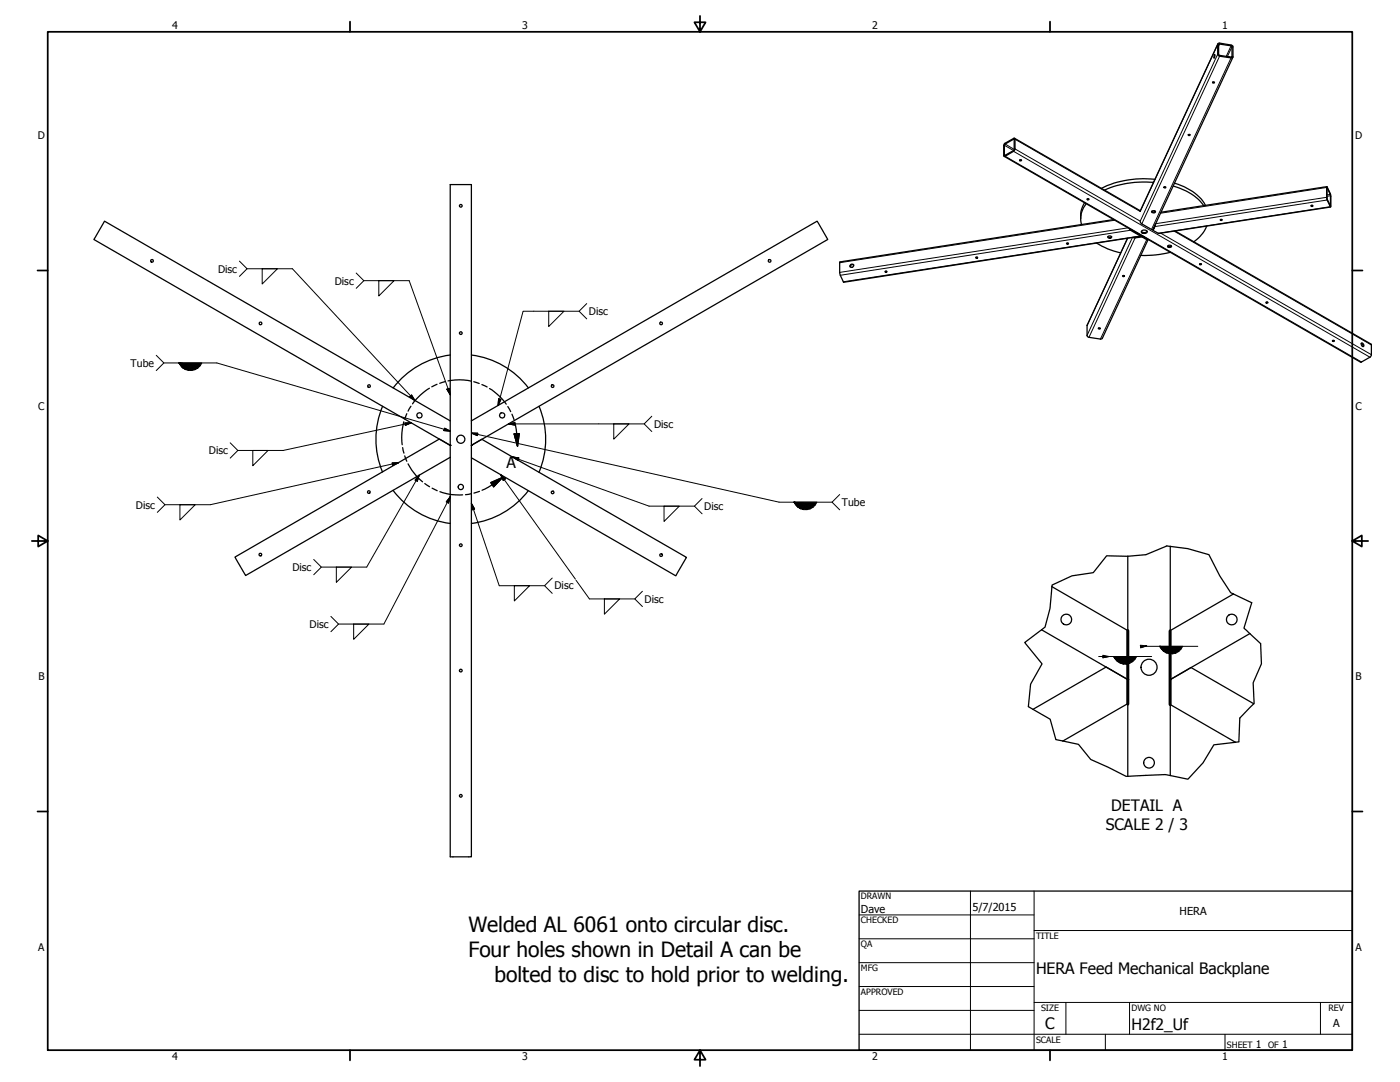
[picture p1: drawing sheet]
<svg xmlns="http://www.w3.org/2000/svg" width="559mm" height="432mm" viewBox="0 0 559 432" stroke-linecap="round" stroke-linejoin="round" font-family="sans-serif">
<!-- layer: Visible (ANSI) -->
<g fill="none" stroke="#000" stroke-width=".51">
<path d="M484.1 32.8h.5M484.7 21.8a.85 .85 0 0 1-.1 1.4zM490.5 22.7h.2M401 57.3l3.7-2.2 .4 .3-.1 4.5-.4 .5-3.8 2-.2-4.5zM401.1 57.6l3.5-2.1 .2 .1-.1 4.3-3.7 2.1zM474.4 53.7h.5M407 63.8h.7a.32 .32 0 0 1-.3 .4 .32 .32 0 0 1-.4-.4zM407.1 63.8h.5M434 79.4h.5M460.4 72.8a39.9 39.9 0 0 0-19.6 3.1M461 71.6a39 39 0 0 0-21.4 3.6M464.7 74.6h.5"/>
<path d="M468.2 74.2a21.6 21.6 0 0 1 12.3 7.9M468.8 73.1a19.8 19.8 0 0 1 12.3 8.9M529.7 75.1v4.3M41.7 88.3l138 79.7v9.7l-142.2-82.1zM425.8 97h.5M432.9 80.9l-1.4 3.4-.1 3M433.6 81.3a9 9 0 0 0-1.9 8.3M437.7 97a28.1 28.1 0 0 0 9.6 3.9M442.2 94.4l.6 .3 .9-.3M442.3 94.4a.73 .73 0 0 1 .8-.3 .73 .73 0 0 1 .5 .8 .73 .73 0 0 1-.9 .2 .73 .73 0 0 1-.4-.7zM450.7 91.2l.5 .7 4 2.3 .5-.1M451.1 91.4l4.2 2.5"/>
<path d="M455.1 88.4l.6 .9 3.9 2.3 .6-.1M455.1 84.2v.1M455.6 92.3a1.54 1.54 0 0 0 2.3 0M455.6 92.3a1.25 1.25 0 0 1 1.3-.5 1.25 1.25 0 0 1 .9 .9 1.41 1.41 0 0 1-2.3-.2zM455.8 94.6l-2.7 .3-.8-.2M455.8 94.2h-.2M457.8 95.3l-2-1.1v.4l1.9 1h.6M459.7 84.3l.6 .3 .9-.3M459.7 84.4a.73 .73 0 0 1 .8-.4 .73 .73 0 0 1 .6 .8 .87 .87 0 0 1-1.4-.4zM460.2 91.9l2.5 1.3M461.2 89.4l-1 2.5 .9-2.2M466.1 98.2l.6 .2 .9-.2"/>
<path d="M466.1 98.2a.74 .74 0 0 1 .8-.4 .74 .74 0 0 1 .6 .8 .81 .81 0 0 1-.8 .2 .81 .81 0 0 1-.6-.6zM481.6 90.2a14.8 14.8 0 0 1-5.1 6.3M487.2 87.6h.5M523.2 82.1h.8a.39 .39 0 0 1-.4 .3 .39 .39 0 0 1-.4-.3zM523.4 82h.5M340.7 105.9a.85 .85 0 0 0-.9-.2 .85 .85 0 0 0-.5 .8M353.4 108.3h.5M389.6 102.7h.5M448.2 110h.6M467.1 100.7a41.8 41.8 0 0 1-11.8 1.2M478.9 105.3h.5M438.5 130.9h.5"/>
<path d="M505.4 120.6h.6a.32 .32 0 0 1-.3 .4 .32 .32 0 0 1-.3-.4zM505.5 120.6h.5M531.8 136h.8a.39 .39 0 0 1-.4 .3 .39 .39 0 0 1-.4-.3zM531.9 135.9h.6M543.3 137l.6 .4 .2 .9M543.4 137a.75 .75 0 0 1 .8 .4 .75 .75 0 0 1-.2 .9l-.6-.7zM179.7 141.7a33.9 33.9 0 0 0-22.8 13.1M188.2 141.7a33.9 33.9 0 0 1 22.7 13.1M152.7 162.2a33.9 33.9 0 0 0 0 26.1M179.7 168v-94.3h8.5v104M179.7 177.7v4.8M179.7 177.7l-4.3-2.5-81.6 47.1 4.2 7.4 81.7-47.2"/>
<path d="M188.2 168l137.9-79.7 4.3 7.3-142.2 82.1M188.2 177.7l4.1-2.4 81.7 47.1-4.3 7.4-81.5-47.1zM215.2 162.2a33.9 33.9 0 0 1-.1 26.3M156.9 195.7a33.9 33.9 0 0 0 22.8 13.2M179.7 182.5v159.4h8.5v-159.2M210.9 195.8a33.9 33.9 0 0 1-22.7 13.1M467.1 218.1v33.6M450.2 222v29.7l-30.3-17.6M492.3 237l-25.2 14.7v19.5l31.8-18.3M415.7 251.3l34.5 19.9v-19.5M441.5 266.2l-29.2 16.9M443.6 267.4l6.6 3.8v9.6"/>
<path d="M450.2 280.8v29M450.2 280.8l-26 14.9M467.1 281.2v28.3M467.1 281.2l26 15M500.4 280.9l-25-14.5-8.3 4.8v10"/>
<circle cx="484.3" cy="33" r=".32"/>
<circle cx="474.6" cy="53.8" r=".33"/>
<circle cx="434.3" cy="79.6" r=".33"/>
<circle cx="464.9" cy="74.8" r=".35"/>
<circle cx="183.9" cy="82.1" r=".54"/>
<circle cx="426" cy="97.2" r=".31"/>
<circle cx="487.5" cy="87.8" r=".31"/>
<circle cx="60.7" cy="104.1" r=".54"/>
<circle cx="307.2" cy="104.1" r=".54"/>
<circle cx="340.1" cy="106" r=".72"/>
<circle cx="353.6" cy="108.4" r=".31"/>
<circle cx="389.8" cy="102.8" r=".32"/>
<circle cx="448.5" cy="110.2" r=".32"/>
<circle cx="479.2" cy="105.5" r=".33"/>
<circle cx="104" cy="129.1" r=".54"/>
<circle cx="183.9" cy="132.9" r=".54"/>
<circle cx="263.9" cy="129.1" r=".54"/>
<circle cx="438.8" cy="131.1" r=".35"/>
<circle cx="147.3" cy="154.1" r=".54"/>
<circle cx="220.6" cy="154.1" r=".54"/>
<circle cx="167.4" cy="165.8" r="1.05"/>
<circle cx="183.9" cy="175.3" r="1.62"/>
<circle cx="200.4" cy="165.8" r="1.05"/>
<circle cx="147.2" cy="196.4" r=".54"/>
<circle cx="183.9" cy="194.3" r="1.05"/>
<circle cx="220.6" cy="196.5" r=".54"/>
<circle cx="183.9" cy="217.6" r=".54"/>
<circle cx="103.9" cy="221.3" r=".54"/>
<circle cx="263.9" cy="221.5" r=".54"/>
<circle cx="425.6" cy="247.2" r="2.13"/>
<circle cx="491.6" cy="247.2" r="2.13"/>
<circle cx="183.9" cy="267.6" r=".54"/>
<circle cx="458.6" cy="266.3" r="3.2"/>
<circle cx="183.9" cy="317.6" r=".54"/>
<circle cx="458.6" cy="304.4" r="2.13"/>
</g>
<!-- layer: Visible Narrow (ANSI) -->
<g fill="none" stroke="#000" stroke-width=".4">
<path d="M486 17.8l-30.9 66.6-50-28.8M486.8 17.6l-.4 .8M491.4 18.3l-1.9 4.2M491.7 18.7l-1.8 3.8M486 21.7l-30.9 66.6-50-28.9M486.8 22.4l-31.1 66.9M491.4 23.1l-31.8 68.5M491.7 22.5v.2M400.9 58l3.7 2.1M401.2 57.5l3.6 2.1M404.6 55.6l.2 .1M400.9 61.8l.3 .2"/>
<path d="M401.2 62.4l142.2 82.1M404.6 60.4l142.2 82.2M529.5 74.8l-66.3 10.3M529.5 78.7l-68.2 10.6M529.7 79.8l-68.8 10.6M529.7 74.9v.1M531 77.6l-1.3 .2M531.1 78.1l-1.4 .3M444.9 87.9l-109.7 16.9M450.1 95.1l-16.2 34.8M450.2 90.9l-115 17.8M451.2 91.9l-115.8 18"/>
<path d="M452 94.8l-18.1 39.1M453.1 94.9l-18.4 39.7M455 93.7h.1M455.2 94.2l-118.6 18.3M457.7 95.6l-18.5 39.7M460.3 91.3l.1 .1M460.8 84.1l-.2 .5M463.4 93.1l84 48.4M468.7 92.3l78.7 45.4M530.9 82h.2M531 82.5l-68.7 10.6"/>
</g>
<path d="M486.1 17.5l-31 66.7M486.2 17.4l.6-.2 5.2 1.1 .1 4.5-.7 .3-5.1-.9-.3-.4zM486.5 17.6l5.1 .8 .1 4.3-5.2-.7zM492.1 22.8l-31.9 68.7M404.9 55.2l50.3 28.9M400.7 62.4l142.4 82.1 4-2.3 .3-.4-.2-4.5-78.1-45.1M529.6 74.5l1.5 3.2v4.9l-1.5-3.2zM529.6 74.5l-66.2 10.2M529.7 75.1v-.2l1.4 3v4.3l-1.4-2.8M444.5 87.6l-109.3 16.9v4.5l1.5 3.6 118.8-18.4M450 95.1l-16 34.6-.1 4.3 .5 .6 4.8 .7 .8-.3 18.3-39.4M531.1 82.6l-68.4 10.6" fill="none" stroke="#000" stroke-width=".51"/>
<g fill="#000">
<circle cx="456.1" cy="94.3" r=".19"/>
<circle cx="456.4" cy="94.6" r=".19"/>
</g>
<!-- layer: Visible (ANSI) -->
<g fill="#000">
<circle cx="179.7" cy="177.7" r=".25"/>
<circle cx="188.2" cy="177.7" r=".25"/>
<circle cx="450.2" cy="271.2" r=".25"/>
<circle cx="467.1" cy="271.2" r=".25"/>
</g>
<!-- layer: Break Line (ANSI) -->
<path d="M419.9 233.5l8-3.7 8.5-1.3 5.3-6.7a71.4 71.4 0 0 0 15.7-.4l8.3-3.5 8.4 1 8.4 2.5 4.4 8.4 4.3 6.7 8.4 4-3.1 10.2 6.7 6.2 .3 8-3.3 7.6 .4 8.2-5.7 5.9-.4 9.4-10 1.2-4.3 7.2-6 6.6a34.9 34.9 0 0 0-16.8-1.6l-7.9 .4-7.2-3.6-6.9-3.1-4.9-6-9.1-2-2.2-8.1-8.7-5 .9-9 4.5-8.1-6.9-8.5 8.1-6.1a50 50 0 0 0 2.8-16.8z" fill="none" stroke="#000" stroke-width=".51"/>
<!-- layer: Detail Boundary (ANSI) -->
<g fill="none" stroke="#000" stroke-width=".51">
<path d="M171.4 154.9l-3.7 2.8-3 3.5M174.4 153.4l-2.1 1M177.7 152.3l-2.2 .7M178.8 152l4.6-.4 4.6 .5M189.1 152.3l2.2 .7M192.3 153.5l2.1 .9M195.4 155.1l3.7 2.8 3 3.4M160.7 178.6l.5 2.2M161.2 168.3l-.8 4.6 .1 4.6M162.4 165.1l-.9 2.2M164 162.1l-1.1 2M202.7 162.2l1.1 2.1"/>
<path d="M204.3 165.3l.9 2.1M205.2 173.2l2.1-.2-.7 5.1zM205.5 168.5l.6 2.9 .5 6.7M161.5 181.9l.9 2.2M162.9 185.1l2.5 3.9 3.3 3.3M169.5 193l1.9 1.2M172.5 194.8l2 1M175.6 196.2l4.4 1.2 4.7 .1M188 197l-2.2 .4M191.4 196.1l-2.2 .7M195.9 192.6l4.6-2-3.5 3.6zM200.5 190.6a32.1 32.1 0 0 1-8.1 5"/>
</g>
<path d="M205.2 173.2l1.4 4.9zM205.2 173.2l2.1-.2-.7 5.1zM200.5 190.6l-3.5 3.6zM195.9 192.6l4.6-2-3.5 3.6z" fill="#000" stroke="#000" stroke-width=".51"/>
<!-- layer: Border (ANSI) -->
<g fill="none" stroke="#000" stroke-width=".7">
<path d="M19 12.7h520.8v406.4h-520.8zM139.7 8.6v4.1M279.4 6.3v6.4l-2.2-3.8h4.4l-2.2 3.8M419.1 8.6v4.1M15 107.9h4M539.8 107.9h4M12.7 215.9h6.3l-3.8-2.2v4.4l3.8-2.2M539.8 215.9l3.8 2.2v-4.4l-3.8 2.2h6.3M15 323.8h4M539.8 323.8h4M139.7 419.1v4.1M279.4 419.1l2.2 3.8h-4.4l2.2-3.8v6.3"/>
<path d="M419.1 419.1v4.1"/>
</g>
<!-- layer: Title (ANSI) -->
<g fill="none" stroke="#000" stroke-width=".4">
<path d="M387.3 355.6v63.5M412.7 355.6v63.5M342.9 365.1h69.8M342.9 374.6h69.8M412.7 371.3h127.1M342.9 384.2h69.8M342.9 393.7h69.8M342.9 412.7h196.9M342.9 403.2h69.8M412.7 400h127.1M425.4 400v12.7M441.2 412.7v6.4"/>
<path d="M450.8 400v12.7M488.9 412.7v6.4M527 400v12.7"/>
</g>
<path d="M342.9 355.6h196.9v63.5h-196.9z" fill="none" stroke="#000" stroke-width=".51"/>
<!-- layer: Sketch Geometry (ANSI) -->
<path d="M450.2 251.7v29.3M467 251.8v29.4" fill="none" stroke="#000" stroke-width="1.2"/>
<!-- layer: Symbol (ANSI) -->
<g fill="none" stroke="#000" stroke-width=".4">
<path d="M95.6 104.2l3 3.1-3 3M98.6 107.3h18.1l48.9 52.5M104.6 107.3h6.1l-6.1 6zM142.2 109l3 3-3 3.1M145.2 112h18.1l16.4 45.5M151.2 112h6.1l-6.1 6.1zM219 124.2h6.1l-6.1 6.1zM231.1 124.2h-22.3l-10 37.6M234.2 121.2l-3.1 3 3.1 3.1M62.4 141.8l3 3-3 3.1M65.4 144.8h21.2l93.1 27.2M163.6 158.3l.7-.7 1.3 2.2z"/>
<path d="M178.4 155.3l.9-.3 .4 2.5zM199 159.2l1 .2-1.2 2.4zM91.9 176.7l3 3.1-3 3M100.9 179.8h6.1l-6.1 6.1zM161.6 168.8l2.5-.1-2.3 1zM164.1 168.7l-51.1 11.1h-18.1M177.5 170.9l2.2 1.1-2.5-.2zM188.2 172.8l2.5 .1-.2 1zM188.2 172.8l122.8 27.6h21.1M202.9 169.2l2.5-.5v1zM202.9 169.2h54.2M245 169.2h6.1l-6.1 6.1z"/>
<path d="M260.2 166.1l-3.1 3.1 3.1 3M62.8 198.4l3 3-3 3.1M156.5 184.7h2.6l-2.4 1zM159.1 184.7l-75.2 16.7h-18.1M167.3 189.6l-.7 2.4-.9-.4zM167.3 189.6l-20.9 36.7h-18.1M179.7 198.2l-.7 2.5-.9-.4zM179.7 198.2l-26.5 50.8h-18.1M199.8 189.4l1.9 1.7-.8 .7zM199.8 189.4l29.9 41.7M204.6 182.4l2.5 .4-.3 .9zM204.6 182.4l54.5 19.6h18.1"/>
<path d="M280.2 198.9l-3 3.1 3 3M335.2 197.4l-3.1 3 3.1 3.1M71.8 201.4h6.1l-6.1 6.1zM188.2 200.9l1.2 2.2-.9 .4zM188.2 200.9l11.1 32.8h18.1M265 202h6.1l-6.1 6.1zM125.2 223.3l3.1 3-3.1 3.1M134.2 226.3h6.1l-6.1 6.1zM205.3 233.7h6.1l-6.1 6.1zM220.4 230.7l-3 3 3 3.1M229.9 231.6l5.4 7.4h18.1M241.2 239h6.1l-6.1 6.1z"/>
<path d="M256.4 236l-3 3 3 3.1M132.1 246l3 3-3 3.1M141.2 249h6.1l-6.1 6.1zM456.9 257.9h21.2M438.5 262h21.2"/>
</g>
<g fill="#000" stroke="#000" stroke-width=".4">
<path d="M71.4 144.8l1.6 2.1zM71.4 144.8l2.7 2.7-1.1-.6zM71.4 144.8l4 3-1.3-.3zM71.4 144.8l5.2 3h-1.2zM71.4 144.8l6.5 2.7-1.3 .3zM71.4 144.8l7.6 2.1-1.1 .6zM71.4 144.8l8.5 1.1-.9 1zM71.4 144.8h9.2l-.7 1.1zM163.6 158.3l2 1.5zM163.6 158.3l.7-.7 1.3 2.2zM178.4 155.3l1.3 2.2zM178.4 155.3l.9-.3 .4 2.5z"/>
<path d="M199 159.2l-.2 2.6zM199 159.2l1 .2-1.2 2.4zM161.8 169.7l2.3-1zM161.6 168.8l2.5-.1-2.3 1zM177.2 171.8l2.5 .2zM177.5 170.9l2.2 1.1-2.5-.2zM188.2 172.8l2.5 .1zM188.2 172.8l2.5 .1-.2 1zM202.9 169.2l2.5-.5zM202.9 169.2l2.5-.5v1zM156.7 185.7l2.4-1zM156.5 184.7h2.6l-2.4 1z"/>
<path d="M167.3 189.6l-.7 2.4zM167.3 189.6l-.7 2.4-.9-.4zM199.8 189.4l1.9 1.7zM199.8 189.4l1.9 1.7-.8 .7zM204.6 182.4l2.5 .4zM204.6 182.4l2.5 .4-.3 .9zM179.7 198.2l-.7 2.5zM179.7 198.2l-.7 2.5-.9-.4zM188.2 200.9l1.2 2.2zM188.2 200.9l1.2 2.2-.9 .4zM316.9 200.4l1.6 2zM316.9 200.4l2.7 2.7-1.1-.7z"/>
<path d="M316.9 200.4l4 3-1.3-.3zM316.9 200.4l5.2 3h-1.2zM316.9 200.4l6.5 2.7-1.3 .3zM316.9 200.4l7.6 2-1.1 .7zM316.9 200.4l8.5 1.1-.9 .9zM316.9 200.4h9.2l-.7 1.1zM455.3 258.5l2.4-.8zM455.2 257.5l2.5 .2-2.4 .8zM462.9 257.9l1.6 2.1zM462.9 257.9l2.7 2.7-1.1-.6zM462.9 257.9l4 3-1.3-.3zM462.9 257.9l5.2 3h-1.2z"/>
<path d="M462.9 257.9l6.5 2.7-1.3 .3zM462.9 257.9l7.6 2.1-1.1 .6zM462.9 257.9l8.5 1.1-.9 1zM462.9 257.9h9.2l-.7 1.1zM440.2 262.5l2.5-.5zM440.2 261.5l2.5 .5-2.5 .5zM444.6 262l1.5 2zM444.6 262l2.6 2.7-1.1-.7zM444.6 262l3.8 3-1.2-.3zM444.6 262l5.2 3h-1.4zM444.6 262l6.4 2.7-1.2 .3zM444.6 262l7.5 2-1.1 .7z"/>
<path d="M444.6 262l8.4 1.1-.9 .9zM444.6 262h9.1l-.7 1.1z"/>
</g>
<g font-size="8.4">
<text x="186.9" y="371.9">Welded AL 6061 onto circular disc.</text>
<text x="186.9" y="381.9">Four holes shown in Detail A can be</text>
<text x="197.4" y="391.9">bolted to disc to hold prior to welding.</text>
</g>
<g font-size="6.3">
<text x="202.1" y="186.8">A</text>
<text x="443.5" y="323.5">DETAIL A</text>
<text x="441.3" y="331.1">SCALE 2 / 3</text>
<text x="413.5" y="388.6">HERA Feed Mechanical Backplane</text>
<text x="417.2" y="410.6">C</text>
<text x="451.6" y="411.1">H2f2_Uf</text>
</g>
<g font-size="4.4">
<text x="343.7" y="364.3">Dave</text>
<text x="388.1" y="363.7">5/7/2015</text>
<text x="470.9" y="365.1">HERA</text>
<text x="532.1" y="409.9">A</text>
</g>
<g font-size="4.2">
<text x="68.7" y="11.7">4</text>
<text x="208.4" y="11.7">3</text>
<text x="348.1" y="11.7">2</text>
<text x="487.8" y="11.7">1</text>
<text x="15.1" y="55.5">D</text>
<text x="540.9" y="55.5">D</text>
<text x="87.1" y="108.8">Disc</text>
<text x="133.6" y="113.5">Disc</text>
<text x="235.1" y="125.7">Disc</text>
<text x="52.1" y="146.4">Tube</text>
<text x="15.2" y="163.4">C</text>
<text x="541" y="163.4">C</text>
<text x="261" y="170.7">Disc</text>
<text x="83.4" y="181.2">Disc</text>
<text x="54.2" y="202.9">Disc</text>
<text x="281.1" y="203.5">Disc</text>
<text x="336" y="201.9">Tube</text>
<text x="116.7" y="227.8">Disc</text>
<text x="221.4" y="235.2">Disc</text>
<text x="257.3" y="240.5">Disc</text>
<text x="123.6" y="250.6">Disc</text>
<text x="15.3" y="271.4">B</text>
<text x="541.1" y="271.4">B</text>
<text x="15.2" y="379.3">A</text>
<text x="541" y="379.3">A</text>
<text x="501.3" y="418.3">1</text>
<text x="511.8" y="418.3">1</text>
<text x="68.7" y="423.2">4</text>
<text x="208.4" y="423.2">3</text>
<text x="348.1" y="423.2">2</text>
<text x="487.8" y="423.2">1</text>
</g>
<g font-size="3.5">
<text x="343.7" y="358.9">DRAWN</text>
<text x="343.7" y="368.5">CHECKED</text>
<text x="413.5" y="374.6">TITLE</text>
<text x="343.7" y="378">QA</text>
<text x="343.7" y="387.5">MFG</text>
<text x="343.7" y="397.1">APPROVED</text>
<text x="415.5" y="403.4">SIZE</text>
<text x="451.6" y="403.4">DWG NO</text>
<text x="530.3" y="403.4">REV</text>
<text x="413.5" y="416.1">SCALE</text>
<text x="489.7" y="418.3">SHEET</text>
<text x="506.2" y="418.3">OF</text>
</g>
</svg>
